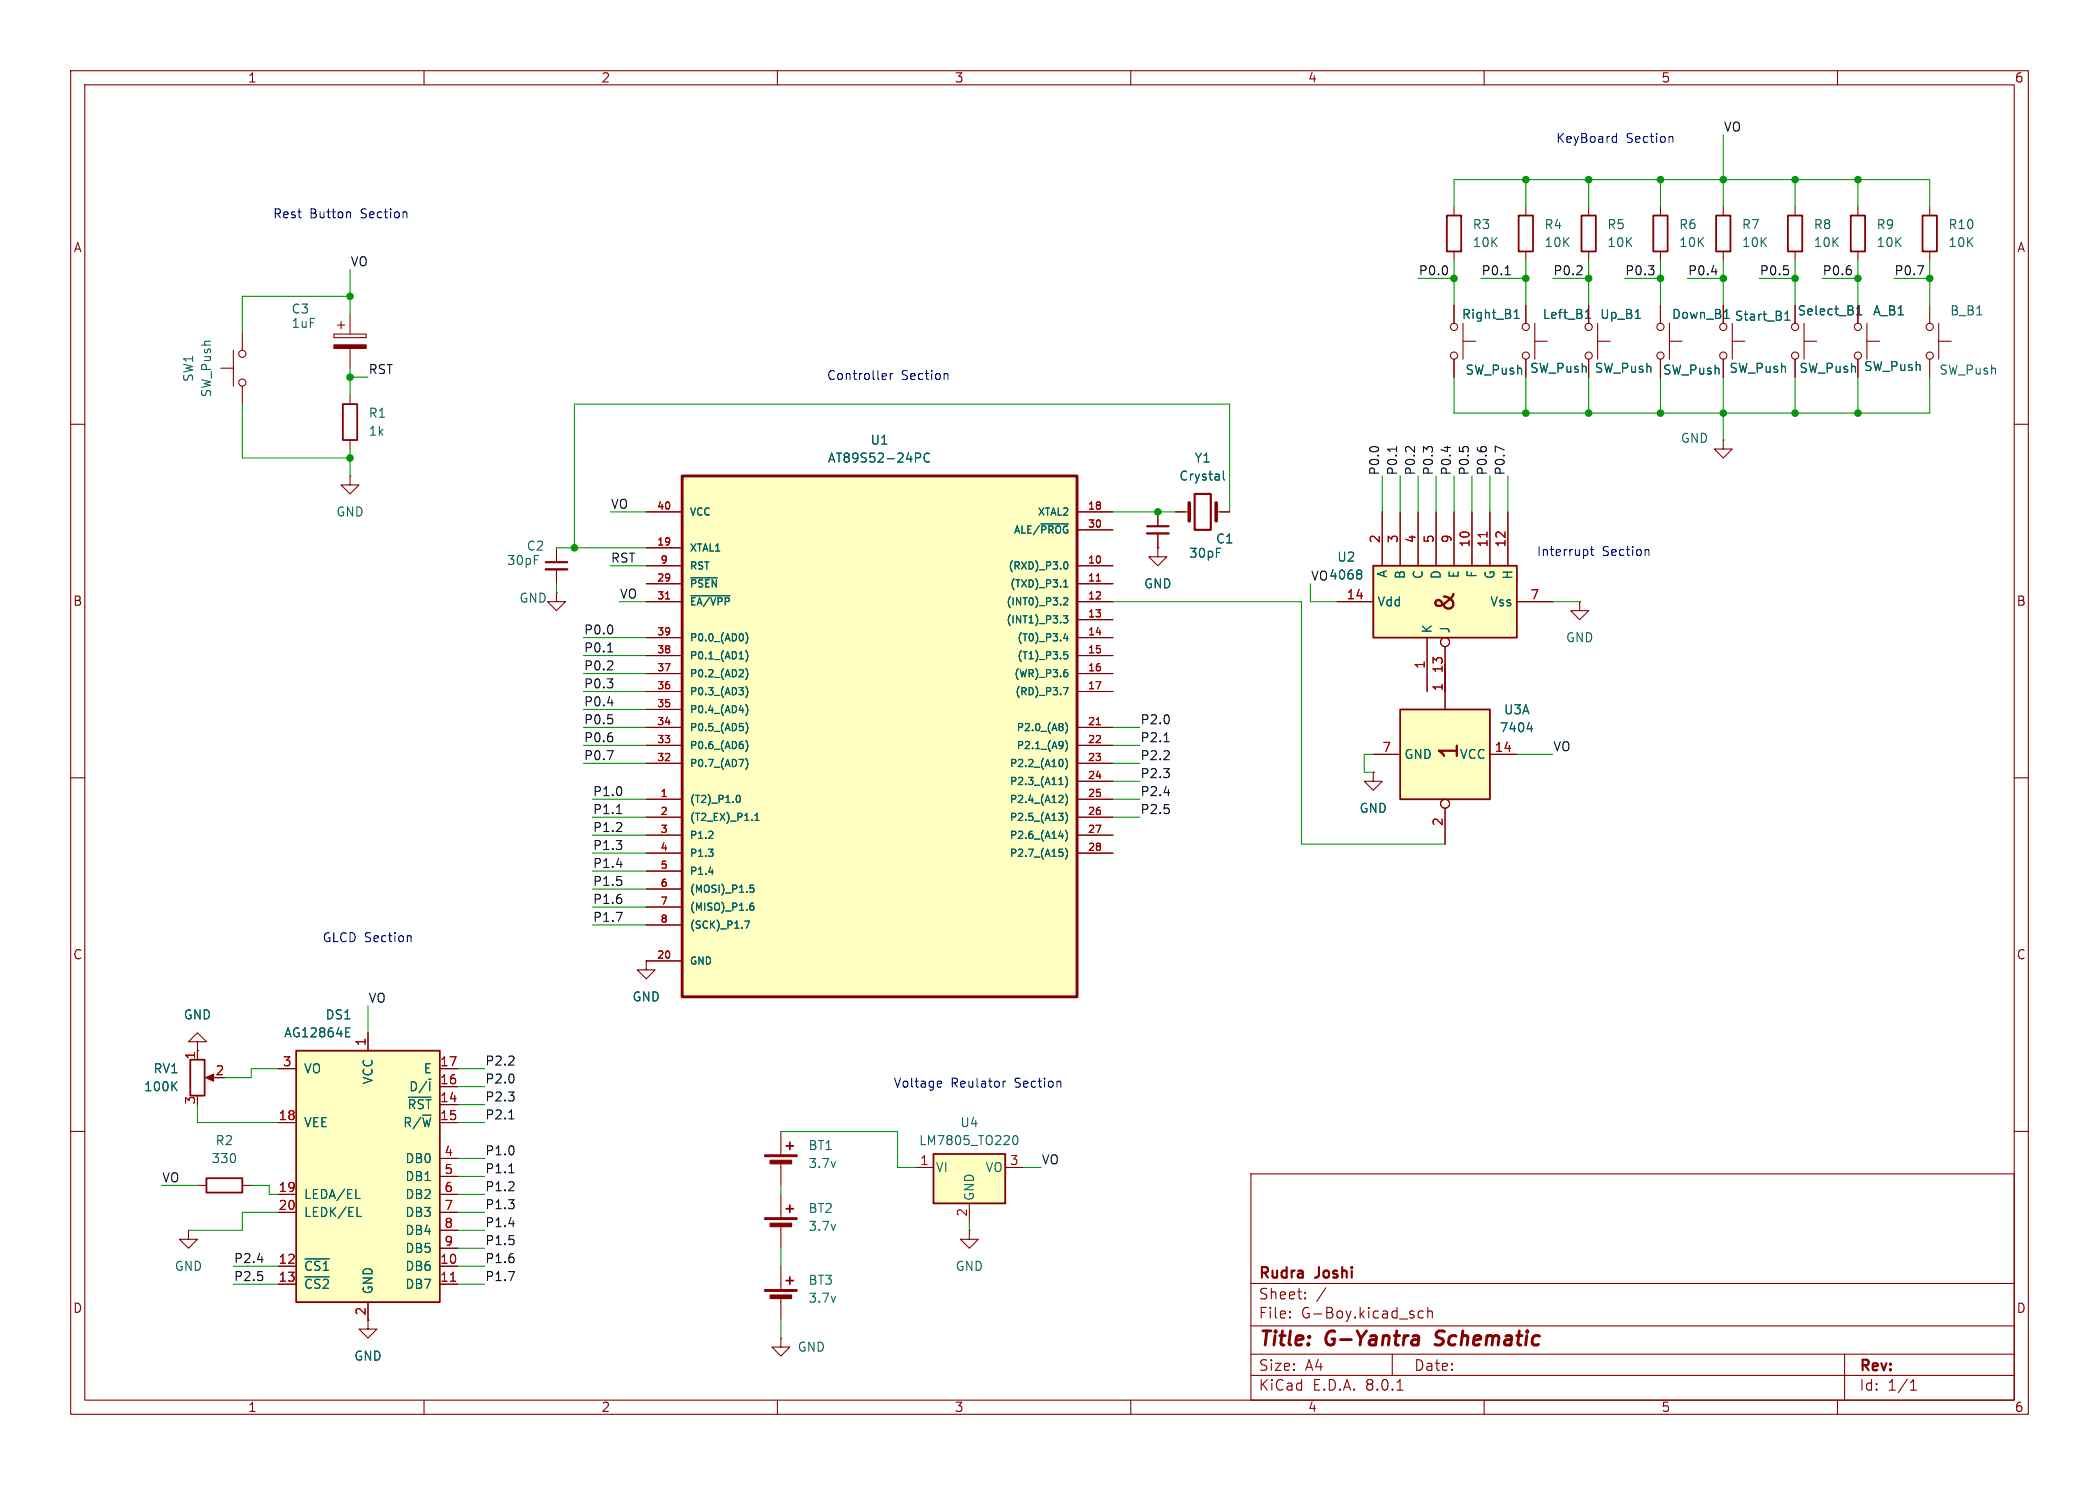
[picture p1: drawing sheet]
<svg xmlns="http://www.w3.org/2000/svg" width="297mm" height="210mm" viewBox="0 0 297 210" stroke-linecap="round" stroke-linejoin="round" font-family="sans-serif">
<g fill="none" stroke="#840000" stroke-width=".15">
<path d="M10 10h277v190h-277zM12 12h273v186h-273zM60 10v2M110 10v2M160 10v2M210 10v2M260 10v2M10 60h2M285 60h2M49.5 67.3v1.3h1.3l-1.3 1.3-1.2-1.3h1.2M49.5 67.3h.1M10 110h2"/>
<path d="M285 110h2M10 160h2M285 160h2M177 166h108v32h-108zM60 198v2M110 198v2M160 198v2M177 194.5h108M177 191.5h108M177 187.5h108M177 181.5h108M182.5 186.3h.1l-.1 .1"/>
<path d="M182.5 186.3v.1M182.5 185.5v.1M182.5 185.5h.1l-.1 .1M184.7 183.6v.1M184.7 183.6h-.1l.1 .1M184.7 182.8v.1M184.7 182.8h-.1l.1 .1M187.6 182.1l-1.3 2M197 191.5v3M197.7 196.6h.8M201.4 185.5l-.4-.1-.3 .3v.4l.1 .2 .2 .1 .4-.1M202 185.5a.37 .37 0 0 1 .7 .1v.8"/>
<path d="M202 184.9v1.5M210 198v2M260 198v2M261 191.5v6.5M270.3 196.6h.9M270.3 195.5l.4-.4v1.5"/>
</g>
<path d="M200.1 188.9h.4l.2 .1 .1 .2-.2 1M200.6 190.1l-.2 .1M200.7 189.4h-.6M203 190.1l.3 .1M203.3 188.4l-.1 .4 .1 .2" fill="none" stroke="#840000" stroke-width=".4"/>
<path d="M132.1 163.2h10.1v7h-10.1z" fill="#ffffc2"/>
<path d="M132.1 163.2h10.1v7h-10.1z" fill="none" stroke="#840000" stroke-width=".25"/>
<path d="M129.5 165.1h2.6M137.2 170.2v2.5M142.2 165.1h2.6" fill="none" stroke="#840000" stroke-width=".15"/>
<path d="M143.4 160.7l.2-.1a.69 .69 0 0 1 .3 1.1l-.2 .2a.68 .68 0 0 1-.3-1.2z" fill="none" stroke="#006464" stroke-width=".15"/>
<path d="M96.5 67.3h55.9v73.7h-55.9z" fill="#ffffc2"/>
<path d="M96.5 67.3h55.9v73.7h-55.9z" fill="none" stroke="#840000" stroke-width=".41"/>
<g fill="none" stroke="#840000" stroke-width=".15">
<path d="M31.2 52.1h1.8M33 49.5v5.1M34.3 47v2.5M34.3 54.6v2.6M47.2 47.2h4.6v.6h-4.6zM47.8 46h1M48.3 45.5v1M49.5 44.5v2.7M49.5 49.3v2.8M262.9 43.2v2.5M262.9 50.8v2.5M264.2 48.3h1.7"/>
<path d="M264.2 45.7v5.1M78.7 77.5v2M91.4 72.4h5.1M91.4 77.5h5.1M152.4 72.4h5.1M152.4 74.9h5.1M163.8 77.5v1.2h1.3l-1.3 1.3-1.2-1.3h1.2M163.8 77.5h.1M166.4 72.4h1.9M172.1 72.4h1.9M78.7 83.8v1.3h1.3l-1.3 1.3-1.2-1.3h1.2M78.7 83.8h.1"/>
<path d="M78.7 80.5v2.1M91.4 80h5.1M91.4 82.6h5.1M91.4 85.1h5.1M91.4 90.2h5.1M91.4 92.7h5.1M91.4 95.3h5.1M91.4 97.8h5.1M152.4 80h5.1M152.4 82.6h5.1M152.4 85.1h5.1M152.4 87.6h5.1"/>
<path d="M152.4 90.2h5.1M152.4 92.7h5.1M152.4 95.3h5.1M152.4 97.8h5.1M91.4 113h5.1M91.4 115.6h5.1M91.4 102.9h5.1M91.4 105.4h5.1M91.4 108h5.1M91.4 118.1h5.1M91.4 100.3h5.1M152.4 113h5.1"/>
<path d="M152.4 115.6h5.1M152.4 102.9h5.1M152.4 105.4h5.1M152.4 108h5.1M152.4 110.5h5.1M152.4 118.1h5.1M91.4 135.9v1.3h1.3l-1.3 1.2-1.2-1.2h1.2M91.4 135.9h.1M91.4 135.9h5.1M91.4 120.7h5.1M91.4 123.2h5.1M91.4 125.7h5.1"/>
<path d="M91.4 128.3h5.1M91.4 130.8h5.1M152.4 120.7h5.1M27.9 147.3h1.3l-1.3-1.2-1.2 1.2h1.2v1.3M27.9 148.6h.1M27.9 148.6v1.3M29.5 152.4h1M26.7 174v1.3h1.2l-1.2 1.2-1.3-1.2h1.3M26.7 174h.1M27.9 167.6h1.3M34.3 167.6h1.3M110.5 160v3.3"/>
<path d="M110.5 164.3v3.3M110.5 168.9v3.3M110.5 173.2v3.3M110.5 179.1v3.3M137.2 174v1.3h1.2l-1.2 1.2-1.3-1.2h1.3M137.2 174h.1M52.1 186.7v1.3h1.2l-1.2 1.2-1.3-1.2h1.3M110.5 189.2v1.3h1.3l-1.3 1.3-1.3-1.3h1.3M110.5 189.2h.1M110.5 183.4v3.3"/>
<circle cx="34.3" cy="50" r=".51"/>
<circle cx="34.3" cy="54.1" r=".51"/>
<circle cx="262.9" cy="50.3" r=".51"/>
<circle cx="262.9" cy="46.2" r=".51"/>
</g>
<g fill="none" stroke="#006464" stroke-width=".15">
<path d="M129.5 64.1h.5l.3 .2-.2 .4h-.6M131.5 64.2a.51 .51 0 0 0-.6 0 .51 .51 0 0 0-.2 .6 .48 .48 0 0 0 .3 .5 .48 .48 0 0 0 .5-.1M147.3 74.1h3.9M150.6 79.6l.2-.1a.54 .54 0 0 1 .3 .5 .54 .54 0 0 1-.3 .5l-.2-.1M173.1 66.6v1.1l.2 .2M97.7 81.7h3.8M97.7 84.3h5.6M105.5 89.5a1.16 1.16 0 0 1 0 1.5M105.5 92a1.16 1.16 0 0 1 0 1.6M105.5 94.6a1.16 1.16 0 0 1 0 1.5M105.5 97.1a1.16 1.16 0 0 1 0 1.5M105.5 99.6a1.16 1.16 0 0 1 0 1.6"/>
<path d="M150.5 87.1h.6l-.3 .4 .2 .1v.4l-.1 .1-.4-.1M150.5 97.2h.6l-.4 1.1M150.5 84.6l.4-.1 .2 .3-.6 .8h.6M150.5 83h.6M150.5 82.3l.3-.3v1M150.7 95.1h.3l.1 .2-.1 .3-.3 .1M150.8 89.6l-.3 .7h.6M150.8 94.7h.2M151 90v.6M151 92.2h-.4l-.1 .4 .2-.1 .3 .1 .1 .1-.1 .4-.1 .1-.4-.1M100.2 118.6h.7M100.8 117.7v.3"/>
<path d="M104.3 112.6l.1-.1a.54 .54 0 0 1 .4 .5 .54 .54 0 0 1-.4 .5l-.1-.1M105.5 107.3a1.16 1.16 0 0 1 0 1.5M105.5 102.2a1.16 1.16 0 0 1 0 1.5M105.5 104.7a1.16 1.16 0 0 1 0 1.6M106.8 116h.6M106.8 115.3l.3-.3v1M149.8 115h.6l-.3 .4M149.8 111h.6M149.8 118.2h.7M150.3 112.5l.1 .2v.2l-.6 .6h.6M150.3 107.5l.1 .3-.1 .5M150.3 115.5l.1 .1-.1 .4"/>
<path d="M150.8 102.2a1.16 1.16 0 0 1 0 1.5M150.8 104.7a1.16 1.16 0 0 1 0 1.6M150.8 107.3a1.16 1.16 0 0 1 0 1.5M150.8 109.8a1.16 1.16 0 0 1 0 1.5M150.8 112.3a1.16 1.16 0 0 1 0 1.6M150.8 114.9a1.16 1.16 0 0 1 0 1.5M150.8 117.4a1.16 1.16 0 0 1 0 1.6M150.8 120a1.16 1.16 0 0 1 0 1.5M100.3 123.3h.6M105.4 130.3h.7l-.5 1M106.2 125.2h.4M106.2 125.6h.3l.2 .2-.1 .3h-.4"/>
<path d="M106.2 128.2l.3-.1 .2 .2-.1 .4h-.4M106.6 127.7l-.3 .1-.1 .2M149.9 120.1h.5M150.3 120.5l.1 .2-.1 .4M24.5 153.5l.5 .7M25 153l-.7 .7"/>
</g>
<path d="M94.2 84.7h.6M155.1 82.2h.6M155.1 102.5h.6" fill="none" stroke="#a90000" stroke-width=".15"/>
<path d="M77.2 80.5h3.1" fill="none" stroke="#840000" stroke-width=".33"/>
<path d="M77.2 79.5h3.1M169 69.9h2.3v5h-2.3z" fill="none" stroke="#840000" stroke-width=".3"/>
<g fill="#840000" stroke="#840000" stroke-width=".15">
<path d="M47.2 48.8h4.6v.5h-4.6z"/>
<path d="M29.1 152.4l1.1-.5v1z"/>
<path d="M108.2 182.4h4.6v.2h-4.6z"/>
<path d="M109 183.1h3v.5h-3z"/>
<path d="M108.2 163.3h4.6v.3h-4.6z"/>
<path d="M109 164.1h3v.5h-3z"/>
<path d="M108.2 172.2h4.6v.3h-4.6z"/>
<path d="M109 173h3v.5h-3z"/>
</g>
<path d="M168.3 71.1v2.6M172.1 71.1v2.6" fill="none" stroke="#840000" stroke-width=".51"/>
<path d="M26.9 149.9h2.1v5h-2.1zM29.2 166.6h5.1v2.1h-5.1zM111.3 162.1h1M111.3 170.9h1M111.8 161.5v1.1M111.8 170.4v1.1M111.3 181.1h1M111.8 180.6v1" fill="none" stroke="#840000" stroke-width=".25"/>
<path d="M41.9 148.6h20.3v35.6h-20.3z" fill="#ffffc2"/>
<path d="M204.7 30.5h2.1v5.1h-2.1zM214.9 30.5h2v5.1h-2zM223.8 30.5h2v5.1h-2zM233.9 30.5h2.1v5.1h-2.1zM48.5 57.2h2v5h-2zM41.9 148.6h20.3v35.6h-20.3z" fill="none" stroke="#840000" stroke-width=".25"/>
<g fill="none" stroke="#840000" stroke-width=".15">
<path d="M205.7 29.2v1.3M205.7 35.6v1.2M215.9 29.2v1.3M215.9 35.6v1.2M224.8 29.2v1.3M224.8 35.6v1.2M234.9 29.2v1.3M234.9 35.6v1.2M49.5 55.9v1.3M49.5 62.2v1.3M163.8 72.4v2M163.8 75.4v2.1"/>
<path d="M39.4 158.8h2.5M39.4 151.1h2.5M52.1 146.1v2.5M62.2 156.2h2.6M62.2 158.8h2.6M62.2 153.7h2.6M62.2 151.1h2.6M39.4 179.1h2.5M39.4 168.9h2.5M39.4 171.5h2.5M62.2 179.1h2.6M62.2 168.9h2.6"/>
<path d="M62.2 171.5h2.6M62.2 163.8h2.6M62.2 166.4h2.6M62.2 174h2.6M62.2 176.5h2.6M39.4 181.6h2.5M52.1 184.2v2.5M62.2 181.6h2.6"/>
</g>
<path d="M63.7 181.2h.8" fill="none" stroke="#a90000" stroke-width=".15"/>
<path d="M48.9 146h.4M48.9 146.6h.6M48.9 145.4h.6M57.8 155.2h3.2M43.2 178h3.4M50.3 169.5h.6M50.5 172h.6M43.2 180.6h3.4" fill="none" stroke="#006464" stroke-width=".15"/>
<path d="M162.3 75.4h3.1" fill="none" stroke="#840000" stroke-width=".33"/>
<path d="M162.3 74.4h3.1" fill="none" stroke="#840000" stroke-width=".3"/>
<path d="M194.3 80h20.3v10.2h-20.3z" fill="#ffffc2"/>
<path d="M194.3 80h20.3v10.2h-20.3z" fill="none" stroke="#840000" stroke-width=".25"/>
<g fill="none" stroke="#840000" stroke-width=".15">
<path d="M215.9 43.2v2.5M215.9 50.8v2.5M217.2 48.3h1.7M217.2 45.7v5.1M195.6 72.4v7.6M198.1 72.4v7.6M200.7 72.4v7.6M203.2 72.4v7.6M205.7 72.4v7.6M208.3 72.4v7.6M210.8 72.4v7.6M213.4 72.4v7.6"/>
<path d="M189.2 85.1h5.1M201.9 90.2v7.6M204.5 91.4v6.4M214.6 85.1h5.1M223.5 85.1v1.3h1.3l-1.3 1.2-1.3-1.2h1.3M223.5 85.1h.1"/>
<circle cx="215.9" cy="50.3" r=".51"/>
<circle cx="215.9" cy="46.2" r=".51"/>
<circle cx="204.5" cy="90.8" r=".63"/>
</g>
<path d="M210.4 75.2v.8" fill="none" stroke="#a90000" stroke-width=".15"/>
<path d="M224.3 45h.8M224.5 44.1l.2-.3v1.2M192.4 80.6l.3 .3-.3 .3 .3 .2v.2l-.3 .3" fill="none" stroke="#006464" stroke-width=".15"/>
<path d="M198.1 100.3h12.7v12.7h-12.7z" fill="#ffffc2"/>
<path d="M242.8 30.5h2.1v5.1h-2.1zM253 30.5h2v5.1h-2zM261.9 30.5h2v5.1h-2zM272 30.5h2.1v5.1h-2.1zM198.1 100.3h12.7v12.7h-12.7z" fill="none" stroke="#840000" stroke-width=".25"/>
<g fill="none" stroke="#840000" stroke-width=".15">
<path d="M243.8 29.2v1.3M243.8 35.6v1.2M254 29.2v1.3M254 35.6v1.2M262.9 29.2v1.3M262.9 35.6v1.2M273 29.2v1.3M273 35.6v1.2M205.7 43.2v2.5M205.7 50.8v2.5M207 48.3h1.8M207 45.7v5.1"/>
<path d="M215.9 43.2v2.5M215.9 50.8v2.5M224.8 43.2v2.5M224.8 50.8v2.5M226.1 48.3h1.7M226.1 45.7v5.1M234.9 43.2v2.5M234.9 50.8v2.5M236.2 48.3h1.8M236.2 45.7v5.1M243.8 43.2v2.5M243.8 50.8v2.5"/>
<path d="M245.1 48.3h1.8M245.1 45.7v5.1M254 43.2v2.5M254 50.8v2.5M255.3 48.3h1.7M255.3 45.7v5.1M262.9 43.2v2.5M262.9 50.8v2.5M273 43.2v2.5M273 50.8v2.5M274.3 48.3h1.8M274.3 45.7v5.1"/>
<path d="M91.4 72.4h5.1M91.4 77.5h5.1M152.4 72.4h5.1M152.4 74.9h5.1M163.8 77.5h.1M163.8 72.4v2M163.8 75.4v2.1M166.4 72.4h1.2M172.7 72.4h1.3M195.6 72.4v7.6M198.1 72.4v7.6M200.7 72.4v7.6"/>
<path d="M203.2 72.4v7.6M205.7 72.4v7.6M208.3 72.4v7.6M210.8 72.4v7.6M213.4 72.4v7.6M243.8 62.2v1.3h1.3l-1.3 1.3-1.2-1.3h1.2M243.8 62.2h.1M91.4 80h5.1M91.4 82.6h5.1M91.4 85.1h5.1M91.4 90.2h5.1M91.4 92.7h5.1"/>
<path d="M91.4 95.3h5.1M91.4 97.8h5.1M152.4 80h5.1M152.4 82.6h5.1M152.4 85.1h5.1M152.4 87.6h5.1M152.4 90.2h5.1M152.4 92.7h5.1M152.4 95.3h5.1M152.4 97.8h5.1M189.2 85.1h5.1M201.9 90.2v7.6"/>
<path d="M204.5 91.4v8.9M214.6 85.1h5.1M91.4 113h5.1M91.4 115.6h5.1M91.4 102.9h5.1M91.4 105.4h5.1M91.4 108h5.1M91.4 118.1h5.1M91.4 100.3h5.1M152.4 113h5.1M152.4 115.6h5.1M152.4 102.9h5.1"/>
<path d="M152.4 105.4h5.1M152.4 108h5.1M152.4 110.5h5.1M152.4 118.1h5.1M194.3 109.2v1.3h1.3l-1.3 1.3-1.3-1.3h1.3M194.3 109.2h.1M194.3 106.7h3.8M204.5 114.3v5.1M210.8 106.7h3.8M91.4 135.9h.1M91.4 135.9h5.1M91.4 120.7h5.1"/>
<path d="M91.4 123.2h5.1M91.4 125.7h5.1M91.4 128.3h5.1M91.4 130.8h5.1M152.4 120.7h5.1M27.9 148.6h.1M27.9 148.6v1.3M39.4 158.8h2.5M39.4 151.1h2.5M52.1 146.1v2.5M62.2 156.2h2.6M62.2 158.8h2.6"/>
<path d="M62.2 153.7h2.6M62.2 151.1h2.6M39.4 179.1h2.5M39.4 168.9h2.5M39.4 171.5h2.5M62.2 179.1h2.6M62.2 168.9h2.6M62.2 171.5h2.6M62.2 163.8h2.6M62.2 166.4h2.6M62.2 174h2.6M62.2 176.5h2.6"/>
<path d="M39.4 181.6h2.5M52.1 184.2v2.5M62.2 181.6h2.6"/>
<circle cx="205.7" cy="46.2" r=".51"/>
<circle cx="205.7" cy="50.3" r=".51"/>
<circle cx="224.8" cy="50.3" r=".51"/>
<circle cx="224.8" cy="46.2" r=".51"/>
<circle cx="235" cy="46.2" r=".51"/>
<circle cx="235" cy="50.3" r=".51"/>
<circle cx="243.8" cy="46.2" r=".51"/>
<circle cx="243.8" cy="50.3" r=".51"/>
<circle cx="254" cy="50.3" r=".51"/>
<circle cx="254" cy="46.2" r=".51"/>
<circle cx="273" cy="46.2" r=".51"/>
<circle cx="273" cy="50.3" r=".51"/>
<circle cx="204.5" cy="90.8" r=".63"/>
<circle cx="204.5" cy="113.7" r=".63"/>
</g>
<g fill="none" stroke="#006464" stroke-width=".15">
<path d="M214.2 45h.8M214.2 44.1l.4-.3v1.2M224.3 45h.8M224.5 44.1l.2-.3v1.2M231.4 45h.7M244 45h.7M252.6 45.3h.7M252.6 44.4l.3-.4v1.3M262.7 44.5h.7M262.7 43.6l.4-.3v1.2M129.5 64.1h.5l.3 .2-.2 .4h-.6M131.5 64.2a.51 .51 0 0 0-.6 0 .51 .51 0 0 0-.2 .6 .48 .48 0 0 0 .3 .5 .48 .48 0 0 0 .5-.1"/>
<path d="M147.3 74.1h3.9M150.6 79.6l.2-.1a.54 .54 0 0 1 .3 .5 .54 .54 0 0 1-.3 .5l-.2-.1M173.1 66.6v1.1l.2 .2M97.7 81.7h3.8M97.7 84.3h5.6M105.5 89.5a1.16 1.16 0 0 1 0 1.5M105.5 92a1.16 1.16 0 0 1 0 1.6M105.5 94.6a1.16 1.16 0 0 1 0 1.5M105.5 97.1a1.16 1.16 0 0 1 0 1.5M105.5 99.6a1.16 1.16 0 0 1 0 1.6M150.5 87.1h.6l-.3 .4 .2 .1v.4l-.1 .1-.4-.1M150.5 97.2h.6l-.4 1.1"/>
<path d="M150.5 84.6l.4-.1 .2 .3-.6 .8h.6M150.5 83h.6M150.5 82.3l.3-.3v1M150.7 95.1h.3l.1 .2-.1 .3-.3 .1M150.8 89.6l-.3 .7h.6M150.8 94.7h.2M151 90v.6M151 92.2h-.4l-.1 .4 .2-.1 .3 .1 .1 .1-.1 .4-.1 .1-.4-.1M192.4 80.6l.3 .3-.3 .3 .3 .2v.2l-.3 .3M100.2 118.6h.7M100.8 117.7v.3M104.3 112.6l.1-.1a.54 .54 0 0 1 .4 .5 .54 .54 0 0 1-.4 .5l-.1-.1"/>
<path d="M105.5 107.3a1.16 1.16 0 0 1 0 1.5M105.5 102.2a1.16 1.16 0 0 1 0 1.5M105.5 104.7a1.16 1.16 0 0 1 0 1.6M106.8 116h.6M106.8 115.3l.3-.3v1M149.8 115h.6l-.3 .4M149.8 111h.6M149.8 118.2h.7M150.3 112.5l.1 .2v.2l-.6 .6h.6M150.3 107.5l.1 .3-.1 .5M150.3 115.5l.1 .1-.1 .4M150.8 102.2a1.16 1.16 0 0 1 0 1.5"/>
<path d="M150.8 104.7a1.16 1.16 0 0 1 0 1.6M150.8 107.3a1.16 1.16 0 0 1 0 1.5M150.8 109.8a1.16 1.16 0 0 1 0 1.5M150.8 112.3a1.16 1.16 0 0 1 0 1.6M150.8 114.9a1.16 1.16 0 0 1 0 1.5M150.8 117.4a1.16 1.16 0 0 1 0 1.6M150.8 120a1.16 1.16 0 0 1 0 1.5M216.1 103.1h.8M216.7 102.6v.9M100.3 123.3h.6M105.4 130.3h.7l-.5 1M106.2 125.2h.4"/>
<path d="M106.2 125.6h.3l.2 .2-.1 .3h-.4M106.2 128.2l.3-.1 .2 .2-.1 .4h-.4M106.6 127.7l-.3 .1-.1 .2M149.9 120.1h.5M150.3 120.5l.1 .2-.1 .4M24.5 153.5l.5 .7M25 153l-.7 .7M48.9 146h.4M48.9 146.6h.6M48.9 145.4h.6M57.8 155.2h3.2M43.2 178h3.4"/>
<path d="M50.3 169.5h.6M50.5 172h.6M43.2 180.6h3.4"/>
</g>
<g fill="none" stroke="#0f0f0f" stroke-width=".15">
<path d="M213 38.9h.7M242.2 38.4h.8M271.3 37.6h.9l-.6 1.3M197.6 63.2v.7M204.8 63.1v.8M212.8 63.6l-1.2-.5v.8M86 99.4h.8M86 92.2h.7M85.9 106.2h.9l-.6 1.2M87.2 115.1h.8M164.7 112.1h.8M164.7 104.9h.7"/>
<path d="M87.2 129h.8l-.5 1.3M87.2 122.3h.8M72 158.2h.7M36.4 178.1h.8M71.9 179.8h.9l-.6 1.3M72 173.1h.8M72 165.9h.7"/>
</g>
<g fill="none" stroke="#0000c2" stroke-width=".15">
<path d="M228.4 19.3l.3 .1M228.7 18.9v1.2M236.3 19.3h.2l.2 .2v.6M49.4 30l.2 .1v.7M57.5 30l.1 .8M228.7 20.1h-.3M125 52.8l.4 .1v.2l-.6 .1M125.4 53.6l-.4 .1M126 52.8v.9M126.3 52.8l-.2 .1-.1 .2M133.8 52.8h.2l.1 .2v.7M224.4 77.7l.3 .3v.3l-.3 .3"/>
<path d="M225 77.7h.5M225.2 77.3v1.1l.1 .1 .2 .1M233 77.7l.3 .1v.1v.7M57.8 132.3h.2l.2 .2v.7M132.8 152.9l.4 .1v.2l-.6 .1M133.2 153.7h-.4M141.9 152.9v.8M142.3 152.9l-.2 .1-.2 .1M150 153l.1 .7"/>
</g>
<g fill="none" stroke="#009600" stroke-width=".15">
<path d="M243.8 19.1v10.1M49.5 38.1v6.4M200.7 39.4h5M205.7 29.2v-3.8h67.3v3.8M205.7 36.8v6.4M209.5 39.4h6.4M215.9 25.4v3.8M215.9 36.8v6.4M219.7 39.4h5.1M224.8 25.4v3.8M224.8 36.8v6.4M229.9 39.4h5"/>
<path d="M234.9 25.4v3.8M234.9 36.8v6.4M238.8 39.4h5M243.8 36.8v6.4M248.9 39.4h5.1M254 25.4v3.8M254 36.8v6.4M257.8 39.4h5.1M262.9 25.4v3.8M262.9 36.8v6.4M268 39.4h5M273 36.8v6.4"/>
<path d="M34.3 57.2v7.6h15.2M49.5 41.9h-15.2v5.1M49.5 52.1v3.8M49.5 53.3h2.6M205.7 53.3v5.1h67.3v-5.1M215.9 53.3v5.1M224.8 53.3v5.1M234.9 53.3v5.1M243.8 53.3v8.9M254 53.3v5.1M262.9 53.3v5.1M49.5 63.5v3.8"/>
<path d="M78.7 77.5h12.7M86.4 72.4h5M157.5 72.4h8.9M174 72.4v-15.2h-92.7v20.3M195.6 67.3v5.1M198.1 67.3v5.1M200.7 67.3v5.1M203.2 67.3v5.1M205.7 67.3v5.1M208.3 67.3v5.1M210.8 67.3v5.1M213.4 67.3v5.1"/>
<path d="M78.7 82.6v1.2M82.5 97.8h8.9M82.5 95.3h8.9M82.5 92.7h8.9M82.5 90.2h8.9M86.4 80h5M87.6 85.1h3.8M157.5 85.1h26.6v34.3h20.4M185.4 82.6v2.5h3.8M204.5 94v3.8M219.7 85.1h3.8M82.5 108h8.9"/>
<path d="M82.5 105.4h8.9M82.5 102.9h8.9M82.5 100.3h8.9M83.8 113h7.6M83.8 115.6h7.6M83.8 118.1h7.6M157.5 108h3.8M157.5 105.4h3.8M157.5 113h3.8M157.5 115.6h3.8M157.5 102.9h3.8M157.5 110.5h3.8"/>
<path d="M194.3 106.7h-1.3v2.5h1.3M214.6 106.7h5.1M83.8 120.7h7.6M83.8 123.2h7.6M83.8 125.7h7.6M83.8 130.8h7.6M83.8 128.3h7.6M27.9 156.2v2.6h11.5M39.4 151.1h-3.8v1.3h-3.9M52.1 142.2v3.9M64.8 158.8h3.8M64.8 151.1h3.8"/>
<path d="M64.8 153.7h3.8M64.8 156.2h3.8M22.9 167.6h5M33 179.1h6.4M35.6 167.6h2.5v1.3h1.3M39.4 171.5h-5.1v2.5h-7.6M64.8 174h3.8M64.8 171.5h3.8M64.8 168.9h3.8M64.8 179.1h3.8M64.8 176.5h3.8M64.8 163.8h3.8"/>
<path d="M64.8 166.4h3.8M110.5 167.6v1.3M110.5 176.5v2.6M110.5 160h16.5v5.1h2.5M137.2 172.7v1.3M144.8 165.1h2.5M33 181.6h6.4M64.8 181.6h3.8M110.5 186.7v2.5"/>
</g>
<path d="M210.4 75.2v.8M94.2 84.7h.6M155.1 82.2h.6M155.1 102.5h.6M63.7 181.2h.8" fill="none" stroke="#a90000" stroke-width=".15"/>
<g fill="#009600" stroke="#009600" stroke-width=".15">
<circle cx="49.5" cy="64.8" r=".46"/>
<circle cx="81.3" cy="77.5" r=".46"/>
<circle cx="49.5" cy="53.3" r=".46"/>
<circle cx="49.5" cy="41.9" r=".46"/>
<circle cx="163.8" cy="72.4" r=".46"/>
<circle cx="234.9" cy="39.4" r=".46"/>
<circle cx="215.9" cy="25.4" r=".46"/>
<circle cx="215.9" cy="39.4" r=".46"/>
<circle cx="234.9" cy="25.4" r=".46"/>
<circle cx="224.8" cy="25.4" r=".46"/>
<circle cx="205.7" cy="39.4" r=".46"/>
<circle cx="215.9" cy="58.4" r=".46"/>
<circle cx="262.9" cy="25.4" r=".46"/>
<circle cx="254" cy="25.4" r=".46"/>
<circle cx="243.8" cy="39.4" r=".46"/>
<circle cx="273" cy="39.4" r=".46"/>
<circle cx="243.8" cy="25.4" r=".46"/>
<circle cx="224.8" cy="58.4" r=".46"/>
<circle cx="234.9" cy="58.4" r=".46"/>
<circle cx="224.8" cy="39.4" r=".46"/>
<circle cx="254" cy="58.4" r=".46"/>
<circle cx="243.8" cy="58.4" r=".46"/>
<circle cx="262.9" cy="39.4" r=".46"/>
<circle cx="254" cy="39.4" r=".46"/>
<circle cx="262.9" cy="58.4" r=".46"/>
</g>
<text font-size="3.5" fill="#840000" x="206.2" y="86.9" transform="rotate(-90 206.2 86.9)">&amp;</text>
<text font-size="3.5" fill="#006464" x="206.7" y="107.6" transform="rotate(-90 206.7 107.6)">1</text>
<g font-size="2.8" fill="#840000">
<text x="178" y="190.9">Title:</text>
<text x="187.7" y="190.9">G-Yantra</text>
<text x="204" y="190.9">Schematic</text>
</g>
<g font-size="2.1" fill="#840000">
<text x="178" y="184">Sheet:</text>
<text x="178" y="181.2">Rudra</text>
<text x="186.2" y="181.2">Joshi</text>
<text x="178" y="186.7">File:</text>
<text x="184.1" y="186.7">G-Boy.kicad_sch</text>
<text x="178" y="196.9">KiCad</text>
<text x="178" y="194.1">Size:</text>
<text x="184.7" y="194.1">A4</text>
<text x="185.7" y="196.9">E.D.A.</text>
<text x="193.3" y="196.9">8.0.1</text>
<text x="200" y="194.1">Date:</text>
<text x="263" y="194.3">Rev:</text>
<text x="263" y="196.9">Id:</text>
<text x="267.1" y="196.9">1/1</text>
</g>
<g font-size="1.8" fill="#840000">
<text x="35" y="11.9">1</text>
<text x="85" y="11.9">2</text>
<text x="135" y="11.9">3</text>
<text x="185" y="11.9">4</text>
<text x="235" y="11.9">5</text>
<text x="285" y="11.9">6</text>
<text x="10.3" y="35.9">A</text>
<text x="285.3" y="35.9">A</text>
<text x="10.3" y="85.9">B</text>
<text x="285.3" y="85.9">B</text>
<text x="10.3" y="135.9">C</text>
<text x="285.3" y="135.9">C</text>
<text x="10.3" y="185.9">D</text>
<text x="285.3" y="185.9">D</text>
<text x="35" y="199.9">1</text>
<text x="85" y="199.9">2</text>
<text x="135" y="199.9">3</text>
<text x="185" y="199.9">4</text>
<text x="235" y="199.9">5</text>
<text x="285" y="199.9">6</text>
</g>
<g font-size="1.8" fill="#0000c2">
<text x="220.1" y="20.4">KeyBoard</text>
<text x="230.1" y="20.4">Section</text>
<text x="38.5" y="31.1">Rest</text>
<text x="43.8" y="31.1">Button</text>
<text x="51.2" y="31.1">Section</text>
<text x="116.9" y="54">Controller</text>
<text x="127.5" y="54">Section</text>
<text x="217.4" y="78.8">Interrupt</text>
<text x="226.7" y="78.8">Section</text>
<text x="45.6" y="133.5">GLCD Section</text>
<text x="126.4" y="154">Voltage</text>
<text x="134.5" y="154">Reulator</text>
<text x="143.7" y="154">Section</text>
</g>
<g font-size="1.8" fill="#0f0f0f">
<text x="243.8" y="18.7">VO</text>
<text x="49.5" y="37.8">VO</text>
<text x="200.7" y="39">P0.0</text>
<text x="209.5" y="39">P0.1</text>
<text x="219.7" y="39">P0.2</text>
<text x="229.9" y="39">P0.3</text>
<text x="238.8" y="39">P0.4</text>
<text x="248.9" y="39">P0.5</text>
<text x="257.8" y="39">P0.6</text>
<text x="268" y="39">P0.7</text>
<text x="52.1" y="53">RST</text>
<text x="195.2" y="67.3" transform="rotate(-90 195.2 67.3)">P0.0</text>
<text x="197.8" y="67.3" transform="rotate(-90 197.8 67.3)">P0.1</text>
<text x="200.3" y="67.3" transform="rotate(-90 200.3 67.3)">P0.2</text>
<text x="202.9" y="67.3" transform="rotate(-90 202.9 67.3)">P0.3</text>
<text x="205.4" y="67.3" transform="rotate(-90 205.4 67.3)">P0.4</text>
<text x="207.9" y="67.3" transform="rotate(-90 207.9 67.3)">P0.5</text>
<text x="210.5" y="67.3" transform="rotate(-90 210.5 67.3)">P0.6</text>
<text x="213" y="67.3" transform="rotate(-90 213 67.3)">P0.7</text>
<text x="86.4" y="72">VO</text>
<text x="86.4" y="79.7">RST</text>
<text x="185.4" y="82.2">VO4068</text>
<text x="82.5" y="89.8">P0.0</text>
<text x="87.6" y="84.7">VO</text>
<text x="82.5" y="94.9">P0.2</text>
<text x="82.5" y="92.4">P0.1</text>
<text x="82.5" y="100">P0.4</text>
<text x="82.5" y="97.4">P0.3</text>
<text x="82.5" y="107.6">P0.7</text>
<text x="82.5" y="105.1">P0.6</text>
<text x="82.5" y="102.5">P0.5</text>
<text x="161.3" y="107.6">P2.2</text>
<text x="161.3" y="105.1">P2.1</text>
<text x="161.3" y="102.5">P2.0</text>
<text x="219.7" y="106.3">VO</text>
<text x="83.8" y="112.7">P1.0</text>
<text x="161.3" y="110.1">P2.3</text>
<text x="161.3" y="112.7">P2.4</text>
<text x="83.8" y="115.2">P1.1</text>
<text x="83.8" y="117.8">P1.2</text>
<text x="161.3" y="115.2">P2.5</text>
<text x="83.8" y="120.3">P1.3</text>
<text x="83.8" y="125.4">P1.5</text>
<text x="83.8" y="122.8">P1.4</text>
<text x="83.8" y="127.9">P1.6</text>
<text x="83.8" y="130.5">P1.7</text>
<text x="52.1" y="141.9">VO</text>
<text x="68.6" y="155.9">P2.3</text>
<text x="68.6" y="153.3">P2.0</text>
<text x="68.6" y="150.8">P2.2</text>
<text x="68.6" y="158.4">P2.1</text>
<text x="22.9" y="167.3">VO</text>
<text x="68.6" y="166">P1.1</text>
<text x="68.6" y="163.5">P1.0</text>
<text x="147.3" y="164.8">VO</text>
<text x="68.6" y="173.6">P1.4</text>
<text x="68.6" y="171.1">P1.3</text>
<text x="68.6" y="168.6">P1.2</text>
<text x="33" y="178.7">P2.4</text>
<text x="68.6" y="176.2">P1.5</text>
<text x="68.6" y="178.7">P1.6</text>
<text x="33" y="181.3">P2.5</text>
<text x="68.6" y="181.3">P1.7</text>
</g>
<g font-size="1.8" fill="#006464">
<text x="208.3" y="32.6">R3</text>
<text x="208.3" y="35.2">10K</text>
<text x="218.4" y="32.6">R4</text>
<text x="218.4" y="35.2">10K</text>
<text x="227.3" y="32.6">R5</text>
<text x="227.3" y="35.2">10K</text>
<text x="237.5" y="32.6">R6</text>
<text x="237.5" y="35.2">10K</text>
<text x="246.4" y="32.6">R7</text>
<text x="246.4" y="35.2">10K</text>
<text x="256.6" y="32.6">R8</text>
<text x="256.6" y="35.2">10K</text>
<text x="265.4" y="32.6">R9</text>
<text x="265.4" y="35.2">10K</text>
<text x="275.6" y="32.6">R10</text>
<text x="275.6" y="35.2">10K</text>
<text x="41.2" y="44.6">C3</text>
<text x="41.2" y="46.6">1uF</text>
<text x="206.8" y="45.3">Right_B1</text>
<text x="218.2" y="45.3">Left_B1</text>
<text x="226.3" y="45.3">Up_B1</text>
<text x="236.5" y="45.3">Down_B1</text>
<text x="245.4" y="45.6">Start_B1</text>
<text x="254.3" y="44.8">Select_B1</text>
<text x="264.9" y="44.8">A_B1</text>
<text x="275.9" y="44.8">B_B1</text>
<text x="207.3" y="53.2">SW_Push</text>
<text x="216.4" y="52.9">SW_Push</text>
<text x="225.6" y="52.9">SW_Push</text>
<text x="235.2" y="53.2">SW_Push</text>
<text x="244.6" y="52.9">SW_Push</text>
<text x="254.5" y="52.9">SW_Push</text>
<text x="263.7" y="52.7">SW_Push</text>
<text x="274.3" y="53.2">SW_Push</text>
<text x="27.5" y="54.1" transform="rotate(-90 27.5 54.1)">SW1</text>
<text x="30.1" y="56.3" transform="rotate(-90 30.1 56.3)">SW_Push</text>
<text x="52.1" y="59.3">R1</text>
<text x="52.1" y="61.8">1k</text>
<text x="117" y="65.6">AT89S52-24PC</text>
<text x="123.1" y="63.1">U1</text>
<text x="168.9" y="65.6">Y1</text>
<text x="237.7" y="62.8">GND</text>
<text x="166.8" y="68.2">Crystal</text>
<text x="47.5" y="73.3">GND</text>
<text x="172" y="77.1">C1</text>
<text x="71.6" y="80.1">30pF</text>
<text x="74.4" y="78.1">C2</text>
<text x="161.8" y="83.4">GND</text>
<text x="168.2" y="79.1">30pF</text>
<text x="188" y="82.2">4068</text>
<text x="189.1" y="79.6">U2</text>
<text x="196.4" y="81.8" transform="rotate(-90 196.4 81.8)">A</text>
<text x="199" y="82" transform="rotate(-90 199 82)">B</text>
<text x="201.5" y="82" transform="rotate(-90 201.5 82)">C</text>
<text x="204.1" y="82" transform="rotate(-90 204.1 82)">D</text>
<text x="206.6" y="81.9" transform="rotate(-90 206.6 81.9)">E</text>
<text x="209.1" y="81.8" transform="rotate(-90 209.1 81.8)">F</text>
<text x="211.7" y="82" transform="rotate(-90 211.7 82)">G</text>
<text x="214.2" y="82.1" transform="rotate(-90 214.2 82.1)">H</text>
<text x="73.4" y="85.4">GND</text>
<text x="194.8" y="86">Vdd</text>
<text x="202.8" y="89.7" transform="rotate(-90 202.8 89.7)">K</text>
<text x="205.3" y="89.7" transform="rotate(-90 205.3 89.7)">J</text>
<text x="210.8" y="86">Vss</text>
<text x="221.5" y="91">GND</text>
<text x="212.7" y="101.2">U3A</text>
<text x="198.6" y="107.5">GND</text>
<text x="206.5" y="107.5">VCC</text>
<text x="212.1" y="103.8">7404</text>
<text x="192.3" y="115.2">GND</text>
<text x="89.4" y="141.8">GND</text>
<text x="25.9" y="144.4">GND</text>
<text x="40.1" y="146.9">AG12864E</text>
<text x="46" y="144.4">DS1</text>
<text x="20.3" y="154.5">100K</text>
<text x="21.6" y="152">RV1</text>
<text x="42.9" y="152">VO</text>
<text x="52.9" y="153.4" transform="rotate(-90 52.9 153.4)">VCC</text>
<text x="57.8" y="154.5">D/~{I}</text>
<text x="59.9" y="152">E</text>
<text x="42.9" y="159.6">VEE</text>
<text x="57" y="159.6">R/~{W}</text>
<text x="57.6" y="157.1">~{RST}</text>
<text x="135.8" y="159.6">U4</text>
<text x="29.8" y="164.7">330</text>
<text x="30.4" y="162.2">R2</text>
<text x="57.3" y="164.7">DB0</text>
<text x="57.3" y="167.2">DB1</text>
<text x="114.3" y="162.9">BT1</text>
<text x="114.3" y="165.4">3.7v</text>
<text x="130" y="162.2">LM7805_TO220</text>
<text x="132.3" y="166">VI</text>
<text x="139.4" y="166">VO</text>
<text x="42.9" y="169.8">LEDA/EL</text>
<text x="42.9" y="172.3">LEDK/EL</text>
<text x="57.3" y="169.8">DB2</text>
<text x="57.3" y="172.3">DB3</text>
<text x="114.3" y="171.7">BT2</text>
<text x="138" y="169.9" transform="rotate(-90 138 169.9)">GND</text>
<text x="24.6" y="179.9">GND</text>
<text x="42.9" y="179.9">~{CS1}</text>
<text x="57.3" y="179.9">DB6</text>
<text x="57.3" y="174.9">DB4</text>
<text x="57.3" y="177.4">DB5</text>
<text x="114.3" y="174.3">3.7v</text>
<text x="135.1" y="179.9">GND</text>
<text x="42.9" y="182.5">~{CS2}</text>
<text x="52.9" y="183.1" transform="rotate(-90 52.9 183.1)">GND</text>
<text x="57.3" y="182.5">DB7</text>
<text x="114.3" y="181.9">BT3</text>
<text x="114.3" y="184.4">3.7v</text>
<text x="112.8" y="191.4">GND</text>
<text x="50" y="192.6">GND</text>
</g>
<g font-size="1.8" fill="#a90000">
<text x="195.3" y="76.9" transform="rotate(-90 195.3 76.9)">2</text>
<text x="197.9" y="76.9" transform="rotate(-90 197.9 76.9)">3</text>
<text x="200.4" y="76.9" transform="rotate(-90 200.4 76.9)">4</text>
<text x="202.9" y="76.9" transform="rotate(-90 202.9 76.9)">5</text>
<text x="205.5" y="76.9" transform="rotate(-90 205.5 76.9)">9</text>
<text x="208" y="77.5" transform="rotate(-90 208 77.5)">10</text>
<text x="210.6" y="77.5" transform="rotate(-90 210.6 77.5)">11</text>
<text x="213.1" y="77.5" transform="rotate(-90 213.1 77.5)">12</text>
<text x="190.5" y="84.8">14</text>
<text x="216.5" y="84.8">7</text>
<text x="201.7" y="94.7" transform="rotate(-90 201.7 94.7)">1</text>
<text x="204.2" y="95.3" transform="rotate(-90 204.2 95.3)">13</text>
<text x="204.2" y="97.9" transform="rotate(-90 204.2 97.9)">1</text>
<text x="195.5" y="106.4">7</text>
<text x="211.4" y="106.4">14</text>
<text x="204.2" y="116.9" transform="rotate(-90 204.2 116.9)">2</text>
<text x="27.7" y="149.9" transform="rotate(-90 27.7 149.9)">1</text>
<text x="51.8" y="148" transform="rotate(-90 51.8 148)">1</text>
<text x="30.4" y="152.1">2</text>
<text x="39.9" y="150.9">3</text>
<text x="62.2" y="156">14</text>
<text x="62.2" y="153.4">16</text>
<text x="62.2" y="150.9">17</text>
<text x="27.7" y="156.3" transform="rotate(-90 27.7 156.3)">3</text>
<text x="39.3" y="158.5">18</text>
<text x="62.2" y="158.5">15</text>
<text x="62.8" y="163.6">4</text>
<text x="62.8" y="166.1">5</text>
<text x="130.1" y="164.8">1</text>
<text x="142.8" y="164.8">3</text>
<text x="39.3" y="168.7">19</text>
<text x="39.3" y="171.2">20</text>
<text x="62.8" y="168.7">6</text>
<text x="62.8" y="171.2">7</text>
<text x="62.8" y="173.7">8</text>
<text x="136.9" y="172.2" transform="rotate(-90 136.9 172.2)">2</text>
<text x="39.3" y="178.8">12</text>
<text x="62.2" y="178.8">10</text>
<text x="62.8" y="176.3">9</text>
<text x="39.3" y="181.4">13</text>
<text x="62.2" y="181.4">11</text>
<text x="51.8" y="186.1" transform="rotate(-90 51.8 186.1)">2</text>
</g>
<g font-size="1.4" fill="#a90000">
<text x="92.9" y="77.2">19</text>
<text x="92.9" y="72.1">40</text>
<text x="153.8" y="72.1">18</text>
<text x="153.8" y="74.7">30</text>
<text x="92.9" y="82.3">29</text>
<text x="93.4" y="79.8">9</text>
<text x="153.8" y="79.8">10</text>
<text x="153.8" y="82.3">11</text>
<text x="92.9" y="84.8">31</text>
<text x="92.9" y="89.9">39</text>
<text x="153.8" y="84.8">12</text>
<text x="153.8" y="87.4">13</text>
<text x="153.8" y="89.9">14</text>
<text x="92.9" y="95">37</text>
<text x="92.9" y="92.5">38</text>
<text x="153.8" y="92.5">15</text>
<text x="153.8" y="95">16</text>
<text x="92.9" y="100.1">35</text>
<text x="92.9" y="97.5">36</text>
<text x="153.8" y="97.5">17</text>
<text x="92.9" y="107.7">32</text>
<text x="92.9" y="105.2">33</text>
<text x="92.9" y="102.6">34</text>
<text x="153.8" y="102.6">21</text>
<text x="153.8" y="105.2">22</text>
<text x="153.8" y="107.7">23</text>
<text x="93.4" y="112.8">1</text>
<text x="153.8" y="110.2">24</text>
<text x="153.8" y="112.8">25</text>
<text x="93.4" y="115.3">2</text>
<text x="93.4" y="117.9">3</text>
<text x="153.8" y="115.3">26</text>
<text x="153.8" y="117.9">27</text>
<text x="93.4" y="120.4">4</text>
<text x="93.4" y="122.9">5</text>
<text x="93.4" y="125.5">6</text>
<text x="153.8" y="120.4">28</text>
<text x="93.4" y="128">7</text>
<text x="93.4" y="130.6">8</text>
<text x="92.9" y="135.6">20</text>
</g>
<g font-size="1.4" fill="#006464">
<text x="97.5" y="73.1">VCC</text>
<text x="143.3" y="75.7">ALE/~{PROG}</text>
<text x="146.7" y="73.1">XTAL2</text>
<text x="97.5" y="78.2">XTAL1</text>
<text x="97.5" y="83.3">~{PSEN}</text>
<text x="97.5" y="80.7">RST</text>
<text x="142.6" y="80.7">(RXD)_P3.0</text>
<text x="142.8" y="83.3">(TXD)_P3.1</text>
<text x="97.5" y="85.8">~{EA/VPP}</text>
<text x="142.3" y="85.8">(INT0)_P3.2</text>
<text x="142.3" y="88.4">(INT1)_P3.3</text>
<text x="97.5" y="96">P0.2_(AD2)</text>
<text x="97.5" y="93.4">P0.1_(AD1)</text>
<text x="97.5" y="90.9">P0.0_(AD0)</text>
<text x="143.4" y="96">(WR)_P3.6</text>
<text x="143.8" y="90.9">(T0)_P3.4</text>
<text x="143.8" y="93.4">(T1)_P3.5</text>
<text x="97.5" y="101.1">P0.4_(AD4)</text>
<text x="97.5" y="98.5">P0.3_(AD3)</text>
<text x="143.5" y="98.5">(RD)_P3.7</text>
<text x="97.5" y="106.1">P0.6_(AD6)</text>
<text x="97.5" y="103.6">P0.5_(AD5)</text>
<text x="143.7" y="103.6">P2.0_(A8)</text>
<text x="143.7" y="106.1">P2.1_(A9)</text>
<text x="97.5" y="113.8">(T2)_P1.0</text>
<text x="97.5" y="108.7">P0.7_(AD7)</text>
<text x="142.8" y="108.7">P2.2_(A10)</text>
<text x="142.8" y="111.2">P2.3_(A11)</text>
<text x="142.8" y="113.8">P2.4_(A12)</text>
<text x="97.5" y="116.3">(T2_EX)_P1.1</text>
<text x="97.5" y="118.8">P1.2</text>
<text x="142.8" y="116.3">P2.5_(A13)</text>
<text x="142.8" y="118.8">P2.6_(A14)</text>
<text x="97.5" y="121.4">P1.3</text>
<text x="97.5" y="123.9">P1.4</text>
<text x="142.8" y="121.4">P2.7_(A15)</text>
<text x="97.5" y="126.5">(MOSI)_P1.5</text>
<text x="97.5" y="129">(MISO)_P1.6</text>
<text x="97.5" y="131.5">(SCK)_P1.7</text>
<text x="97.5" y="136.6">GND</text>
</g>
</svg>
